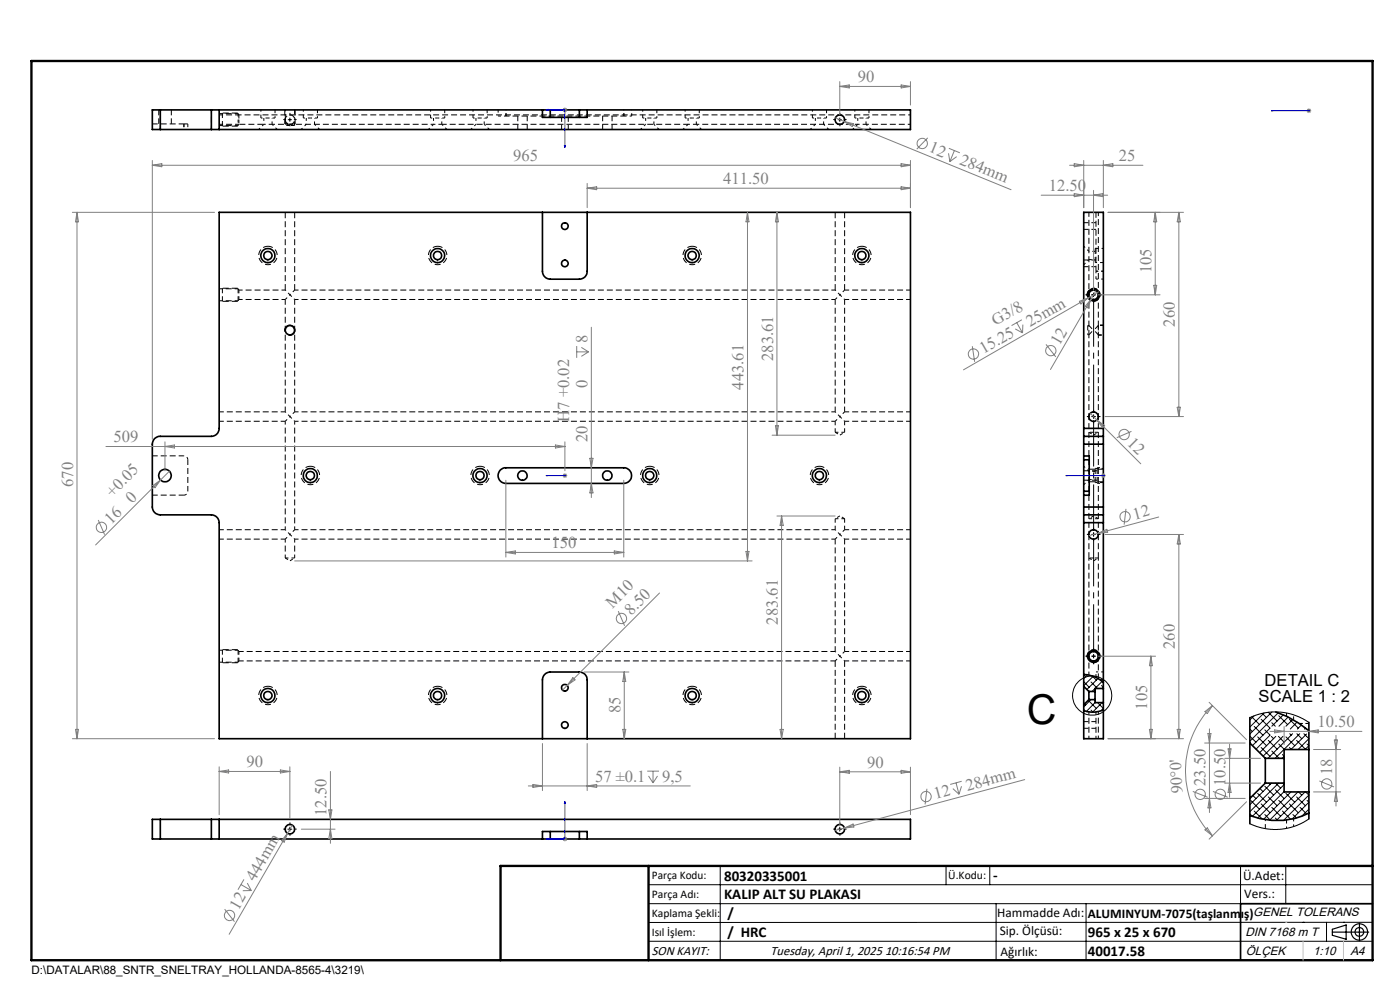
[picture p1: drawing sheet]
<svg xmlns="http://www.w3.org/2000/svg" width="297mm" height="210mm" viewBox="0 0 297 210" stroke-linecap="round" stroke-linejoin="round" font-family="sans-serif">
<g fill="none" stroke="#000" stroke-width=".21" stroke-dasharray="1.3 .6" stroke-dashoffset=".6" stroke-linecap="butt">
<path d="M39 26.3v1.2M39.8 26.3v1.2M50.5 25.4v1.2M50.5 24.1v1.3M147.7 26.4h30.5M178.2 26.4h3.8M50.7 61.5v2M60.5 89.4v23M177.2 91.7l1 .6M178.2 92.3l1-.6M179.2 91.7h-2M231 91.7l1 .6"/>
<path d="M232 92.3l1-.6M60.5 118.4l1 .6M61.5 119l1-.6M62.5 118.4h-2M62.5 112.4v-23M177.2 110h2M178.2 109.4l-1 .6M179.2 110l-1-.6M231 110h2M231 118.4l1 .6M232 119l1-.6M232 109.4l-1 .6"/>
<path d="M233 110l-1-.6M50.7 138.2v2M231 139.2v4M231 151v5.7M232.5 143.7v-1.2M233 156.7v-5.8M275.7 153.5h2"/>
</g>
<g fill="none" stroke="#000" stroke-width=".21" stroke-dasharray="1.3 .6" stroke-dashoffset=".3" stroke-linecap="butt">
<path d="M62.6 26.3h-.7M119.1 24.9v2.6M120.6 27.5v-2.6M229.9 56.6h2.6M229.9 48.7h2.6M231 45v8.3M232.5 55.2h-2.6M232.5 47.2h-2.6M50.5 61.3v2.5M179.2 63.5h14M193.2 61.5h-14M231 69.1l.8 .9-.8 1"/>
<path d="M233 71l-.8-1 .8-.9M46.5 89.4h14M60.5 87.4h-14M179.2 89.4h14M193.2 87.4h-14M46.5 114.4h14M60.5 112.4h-14M179.2 114.4h14M193.2 112.4h-14M50.5 137.9v2.6M193.2 138.2h-14M179.2 140.2h14"/>
<path d="M229.9 154.5h2.6M232.5 153.1h-2.6M233.4 144.2h.7"/>
</g>
<g fill="none" stroke="#000" stroke-width=".21" stroke-dasharray="1.3 .6" stroke-dashoffset=".7" stroke-linecap="butt">
<path d="M56 25v1.4M56.8 25h-1.5M57.7 26.4v-1.4M57.7 26.4h34.3M58.3 25h-1.5M65 25v1.4M65.8 25h-1.5M66.7 26.4v-1.4M92 25v1.4M92.8 25h-1.5M93.7 26.4v-1.4M101 25v1.4"/>
<path d="M102.7 26.4v-1.4M103.3 25h-1.5M105.7 23.3v1.3M107.3 24.6v-1.3M132.3 24.6v-1.3M134 24.6v-1.3M137 25v1.4M137.8 25h-1.5M138.7 26.4v-1.4M146 25v1.4M146.8 25h-1.5M147.7 26.4v-1.4"/>
<path d="M173 25v1.4M174.7 26.4v-1.4M175.3 25h-1.5M178.2 24.4h-127.5M182 25v1.4M182.8 25h-1.5M183.7 26.4v-1.4M183.7 26.4h9.5M231 55.1h1.3M231 55.1v7.4M232.3 53.3h-1.3M60.5 63.5l1-1"/>
<path d="M61.5 62.5l-1-1M61.5 62.5l1 1M62.5 61.5l-1 1M177.2 63.5l1-1M178.2 62.5l-1-1M178.2 62.5l1 1M179.2 61.5l-1 1M39.8 97.5a.83 .83 0 0 0-.8-.8M60.5 89.4l1-1M61.5 88.4l-1-1M61.5 88.4l1 1M62.5 87.4l-1 1"/>
<path d="M177.2 89.4l1-1M178.2 88.4l-1-1M178.2 88.4l1 1M179.2 87.4l-1 1M232.3 100h-1.3M232.8 99.2h1.3M39 105a.83 .83 0 0 0 .8-.8M60.5 114.4l1-1M61.5 113.4l-1-1M61.5 113.4l1 1M62.5 112.4l-1 1M177.2 114.4l1-1"/>
<path d="M178.2 113.4l-1-1M178.2 113.4l1 1M179.2 112.4l-1 1M231 101.7h1.3M231 118.4v20.8M232.8 102.5h1.3M178.2 139.2l-1-1M178.2 139.2l1 1M179.2 138.2l-1 1M233 139.2v-20.8M177.2 140.2l1-1M232.5 156.7v-5.7"/>
</g>
<g fill="none" stroke="#000" stroke-width=".21" stroke-dasharray="1.3 .6" stroke-dashoffset=".2" stroke-linecap="butt">
<path d="M32.3 26.3h6.7M47.2 26.7v-2.7M93.7 26.4h52.3M109.8 24.6v2.9M111.8 27.5v-2.9M127.8 24.6v2.9M129.8 27.5v-2.9M56.8 52.2a1.96 1.96 0 0 1 1.8 2.9 1.96 1.96 0 0 1-3.3 .3 1.96 1.96 0 0 1 1.2-3.1l.3-.1M92.8 52.2a1.96 1.96 0 0 1 1.8 2.9 1.96 1.96 0 0 1-3.3 .3 1.96 1.96 0 0 1 1.2-3.1l.3-.1M146.8 52.2a1.96 1.96 0 0 1 1.8 2.9 1.96 1.96 0 0 1-3.3 .3 1.96 1.96 0 0 1 1.2-3.1l.3-.1M182.8 52.2a1.96 1.96 0 0 1 1.8 2.9 1.96 1.96 0 0 1-3.3 .3 1.96 1.96 0 0 1 1.2-3.1l.3-.1M47.2 63.9v-2.8"/>
<path d="M231 62.5v6.6M233 69.1v-6.6M39 96.7h-6.7M65.8 98.9a1.96 1.96 0 0 1 1.8 2.8 1.96 1.96 0 0 1-3.3 .3 1.96 1.96 0 0 1 1.2-3.1h.3M101.8 98.9a1.96 1.96 0 0 1 1.8 2.8 1.96 1.96 0 0 1-3.3 .3 1.96 1.96 0 0 1 1.2-3.1h.3M137.8 98.9a1.96 1.96 0 0 1 1.8 2.8 1.96 1.96 0 0 1-3.3 .3 1.96 1.96 0 0 1 1.2-3.1h.3M173.8 98.9a1.96 1.96 0 0 1 1.8 2.8 1.96 1.96 0 0 1-3.3 .3 1.96 1.96 0 0 1 1.2-3.1h.3M232.8 99.9h-2.9M32.3 105h6.7M39.8 104.2v-6.7M229.9 101.9h2.9M177.2 138.2h-126.5"/>
<path d="M47.2 140.6v-2.8M50.7 140.2h126.5M56.8 145.6a1.96 1.96 0 0 1 1.8 2.8 1.96 1.96 0 0 1-3.3 .3 1.96 1.96 0 0 1 1.2-3.1h.3M92.8 145.6a1.96 1.96 0 0 1 1.8 2.8 1.96 1.96 0 0 1-3.3 .3 1.96 1.96 0 0 1 1.2-3.1h.3M146.8 145.6a1.96 1.96 0 0 1 1.8 2.8 1.96 1.96 0 0 1-3.3 .3 1.96 1.96 0 0 1 1.2-3.1h.3M182.8 145.6a1.96 1.96 0 0 1 1.8 2.8 1.96 1.96 0 0 1-3.3 .3 1.96 1.96 0 0 1 1.2-3.1h.3M233 143.9v-4.7"/>
</g>
<g fill="none" stroke="#000" stroke-width=".21" stroke-dasharray="1.3 .6" stroke-linecap="butt">
<path d="M47.2 26.8v-.1M50.5 26.6l.2-.2M50.7 24.4l-.2-.3M60.8 26.1l.3 .2M60.9 26.3h-.5M61.1 26.3h-.2M60.5 45v16.5M177.2 45v16.5M50.5 63.8l.2-.3M50.7 61.5l-.2-.2M62.5 61.5v-16.5M179.2 61.5v-16.5"/>
<path d="M230.8 71h.2M231 69h-.2M231 113.4v5M233 118.4v-5M50.7 138.2l-.2-.3M50.5 140.5l.2-.3M177.2 140.2v16.5M179.2 156.7v-16.5"/>
</g>
<g fill="none" stroke="#000" stroke-width=".21" stroke-dasharray="1.3 .6" stroke-dashoffset=".5" stroke-linecap="butt">
<path d="M34 23.3v4.2M44.8 27.5v-4.2M46.5 26.6h4M46.5 26.4h4.2M50.5 24.1h-4M50.7 25.4v1M50.7 24.4v1M50.7 24.4h-4.2M60.5 25.6v1M61.5 26.6h-1M62.5 26.6h-1M62.5 26.6v-1"/>
<path d="M132.3 24.6h-25M46.5 63.8h4M50.5 61.3h-4M50.7 63.5h9.8M60.5 61.5h-9.8M62.5 63.5h114.7M177.2 61.5h-114.7M231 71v17.4M233 71.1v-2.2M233 62.5v-17.5M233 71h1.1M233 71.1h1.1"/>
<path d="M234.1 69h-1.1M234.1 68.9h-1.1M62.5 89.4h114.7M177.2 87.4h-114.7M231 88.4v25M232 91.7h-1M233 91.7h-1M233 88.4v-17.4M60.5 114.4v4M62.5 114.4h114.7M62.5 118.4v-4M177.2 112.4h-114.7"/>
<path d="M232 118.4h-1M233 118.4h-1M233 113.4v-25M50.5 137.9h-4M46.5 140.5h4M274.4 152.7v-1.1"/>
</g>
<g fill="none" stroke="#000" stroke-width=".21" stroke-dasharray="1.3 .6" stroke-dashoffset=".1" stroke-linecap="butt">
<path d="M33.7 23.3v3M36.3 26.3v-3M60.4 23.3v3M62.6 26.3v-3M232.3 55.7v-3M232.5 45v12.5M60.5 63.5v23.9M177.2 63.5v23.9M62.5 87.4v-23.9M179.2 87.4v-23.9M234.1 99.5h-3M177.2 114.4v23.8"/>
<path d="M231.1 102.2h3M232.3 102.4v-3M179.2 138.2v-23.8"/>
</g>
<path d="M39 26.3h.8M60.5 25.4a1 1 0 0 0 1.4 .9 1 1 0 0 0 .3-1.7 1 1 0 0 0-1.7 .5v.3M177.2 89.4v2.3M179.2 91.7v-2.3M177.2 110v2.4M179.2 112.4v-2.4M272.9 151.9v-.7" fill="none" stroke="#000" stroke-width=".21" stroke-dasharray="1.3 .6" stroke-dashoffset=".4" stroke-linecap="butt"/>
<g fill="none" stroke="#000" stroke-width=".35">
<path d="M34 23.3h-1.7v4.2h1.7M34 23.3v4.2M34 23.3h10.8M34 27.5h10.8M44.8 23.3h1.7M44.8 27.5h1.7M44.8 23.3v4.2M46.5 23.3v4.2M46.5 23.3h68.6M115.1 23.3h1.6M115.1 23.3v1.6h9.5v-1.6M116.7 23.3v1.6"/>
<path d="M116.7 23.3h6.2M122.9 23.3h1.7M122.9 23.3v1.6M124.6 23.3h68.5v4.2h-146.6M46.5 45h146.6v111.7h-146.6v-45.8a1.69 1.69 0 0 0-1.7-1.7h-10.8a1.69 1.69 0 0 1-1.7-1.6v-13.4a1.63 1.63 0 0 1 1.7-1.6h10.8a1.69 1.69 0 0 0 1.7-1.7zM115.1 45v12.5a1.69 1.69 0 0 0 1.6 1.7h6.2a1.63 1.63 0 0 0 1.7-1.7v-12.5M106.2 99.7l.8-.5h25.3a1.66 1.66 0 0 1 1.7 1.7 1.66 1.66 0 0 1-1.7 1.6h-25a1.68 1.68 0 0 1-1.5-1 1.68 1.68 0 0 1 .4-1.8zM229.9 92.6v1.6M229.9 96.7v.8M229.9 90.9v1.7M229.9 90.9v-45.9h4.2v45.9M229.9 92.6h4.2"/>
<path d="M229.9 94.2h4.2M229.9 96.7h1.2v8.3h-1.2M229.9 94.2v2.5M229.9 97.5v6.7M229.9 97.5h1.2M229.9 90.9h4.2M234.1 92.6v1.6M234.1 90.9v1.7M234.1 94.2v13.4M229.9 107.6v1.6M229.9 104.2v.8M229.9 109.2v1.7"/>
<path d="M229.9 109.2h4.2M229.9 107.6h4.2M229.9 105v2.6M229.9 110.9v34.7M229.9 104.2h1.2M229.9 110.9h4.2M234.1 107.6v1.6M234.1 109.2v1.7M234.1 110.9v35.1M115.1 156.7v-12.5a1.69 1.69 0 0 1 1.6-1.7h6.2a1.63 1.63 0 0 1 1.7 1.7v12.5M229.9 143.1a6.7 6.7 0 0 1 4.2 1.6M229.9 145.6v3.9"/>
<path d="M229.9 145.6l1.1 1.1M231 146.7v1.7M231 146.7h1.3M231 148.4l-1.1 1.1M231 148.4h1.3M232.3 146.7v1.7M232.3 148.4v.6h1.8M234.1 150.5a5 5 0 0 1-4.2 .2M234.1 146v3M234.1 149v7.7h-4.2v-7.2M234.1 146h-1.8v.7M265.1 157.6v11.8"/>
<path d="M265.1 152.2v5.4M265.1 157.6l3.3 3.3M270.6 151l2.5 1 2.4 1.4 2.2 1.6M277.7 159v9M277.7 153.2v5.8M277.7 159h-5.3v1.9M34 173.8h-1.7v4.2h1.7M34 173.8h10.8M34 178h10.8M34 173.8v4.2M44.8 173.8h1.7M44.8 178h1.7"/>
<path d="M44.8 173.8v4.2M46.5 173.8v4.2M46.5 173.8h146.6v4.2h-68.5M46.5 178h68.6M115.1 178h1.6M115.1 178v-1.6h9.5v1.6M116.7 178h6.2M116.7 176.4v1.6M122.9 178h1.7M122.9 176.4v1.6M265.1 169.4v5.3M268.4 160.9v5.2"/>
<path d="M268.4 160.9h4M268.4 166.1l-3.3 3.3M268.4 166.1h4M272.4 160.9v5.2M272.4 166.1v1.9h5.3M277.7 172.5a15.2 15.2 0 0 1-12.6 .5M277.7 168v5.7M291.2 191.7h-28v12"/>
<circle cx="178.2" cy="25.4" r="1"/>
<circle cx="56.8" cy="54.2" r=".87"/>
<circle cx="56.8" cy="54.2" r="1.5"/>
<circle cx="92.8" cy="54.2" r="1.5"/>
<circle cx="92.8" cy="54.2" r=".87"/>
<circle cx="119.8" cy="55.9" r=".71"/>
<circle cx="119.8" cy="48" r=".71"/>
<circle cx="146.8" cy="54.2" r="1.5"/>
<circle cx="146.8" cy="54.2" r=".87"/>
<circle cx="182.8" cy="54.2" r="1.5"/>
<circle cx="182.8" cy="54.2" r=".87"/>
<circle cx="61.5" cy="70.1" r=".99"/>
<circle cx="232" cy="62.5" r="1.01"/>
<circle cx="232" cy="62.5" r="1.26"/>
<circle cx="232" cy="88.4" r="1.01"/>
<circle cx="35" cy="100.9" r="1.33"/>
<circle cx="65.8" cy="100.9" r="1.5"/>
<circle cx="65.8" cy="100.9" r=".88"/>
<circle cx="101.8" cy="100.9" r="1.5"/>
<circle cx="101.8" cy="100.9" r=".88"/>
<circle cx="110.8" cy="100.9" r=".99"/>
<circle cx="128.8" cy="100.9" r="1"/>
<circle cx="137.8" cy="100.9" r=".88"/>
<circle cx="137.8" cy="100.9" r="1.5"/>
<circle cx="173.8" cy="100.9" r="1.5"/>
<circle cx="173.8" cy="100.9" r=".88"/>
<circle cx="232" cy="113.4" r="1"/>
<circle cx="232" cy="139.2" r="1.01"/>
<circle cx="232" cy="139.2" r="1.26"/>
<circle cx="56.8" cy="147.5" r=".87"/>
<circle cx="56.8" cy="147.5" r="1.5"/>
<circle cx="92.8" cy="147.5" r="1.5"/>
<circle cx="92.8" cy="147.5" r=".87"/>
<circle cx="119.8" cy="153.8" r=".71"/>
<circle cx="119.8" cy="145.9" r=".71"/>
<circle cx="146.8" cy="147.5" r="1.5"/>
<circle cx="146.8" cy="147.5" r=".87"/>
<circle cx="182.8" cy="147.5" r="1.5"/>
<circle cx="182.8" cy="147.5" r=".87"/>
<circle cx="61.5" cy="175.9" r="1"/>
<circle cx="178.2" cy="175.9" r="1"/>
</g>
<g fill="none" stroke="#000" stroke-width=".21" stroke-dasharray="1.3 .6" stroke-dashoffset=".9" stroke-linecap="butt">
<path d="M55.3 23.3v1.7M56 26.4h1.7M58.3 25v-1.7M64.3 23.3v1.7M67.3 25v-1.7M91.3 23.3v1.7M92 26.4h1.7M94.3 25v-1.7M100.3 23.3v1.7M103.3 25v-1.7M136.3 23.3v1.7M139.3 25v-1.7"/>
<path d="M145.3 23.3v1.7M146 26.4h1.7M148.3 25v-1.7M172.3 23.3v1.7M175.3 25v-1.7M181.3 23.3v1.7M182 26.4h1.7M184.3 25v-1.7M231 53.3v1.8M232.3 55.7h1.8M234.1 52.7h-1.8M234.1 99.4h-1.8"/>
<path d="M232.3 102.4h1.8M268.4 173.9v1.8M272.9 175.7v-1.8"/>
</g>
<path d="M60.5 23.3v1.9M62.5 25.2v-1.9M230.8 71v-2M231 69.1v1.9M233 71v-1.9" fill="none" stroke="#000" stroke-width=".21" stroke-dasharray="1.3 .6" stroke-dashoffset="1" stroke-linecap="butt"/>
<path d="M47.2 26.8h3.3M50.5 24h-3.3M50.7 26.4h5.3M47.2 63.9h3.3M50.5 61.1h-3.3M231.6 63.9a1.39 1.39 0 0 0 1.8-1.3 1.39 1.39 0 0 0-1.5-1.5 1.39 1.39 0 0 0-1.2 1.8M232.8 102.5v-3.3M50.5 137.8h-3.3M47.2 140.6h3.3M231.6 140.5a1.39 1.39 0 0 0 1.8-1.2 1.39 1.39 0 0 0-1.5-1.5 1.39 1.39 0 0 0-1.2 1.8" fill="none" stroke="#000" stroke-width=".21" stroke-dasharray="1.3 .6" stroke-dashoffset="-.1" stroke-linecap="butt"/>
<g fill="none" stroke="#000" stroke-width=".21" stroke-dasharray="1.3 .6" stroke-dashoffset=".8" stroke-linecap="butt">
<path d="M56 26.4l-1.1 1.1M58.8 27.5l-1.1-1.1M65 26.4l-1.1 1.1M67.3 25h-1.5M67.8 27.5l-1.1-1.1M92 26.4l-1.1 1.1M94.3 25h-1.5M94.8 27.5l-1.1-1.1M101 26.4l-1.1 1.1M101.8 25h-1.5M103.8 27.5l-1.1-1.1M107.3 24.6h-1.6"/>
<path d="M116.8 24.9v-1.6M122.9 24.9v-1.6M134 24.6h-1.7M137 26.4l-1.1 1.1M139.3 25h-1.5M139.8 27.5l-1.1-1.1M146 26.4l-1.1 1.1M148.3 25h-1.5M148.8 27.5l-1.1-1.1M173 26.4l-1.1 1.1M173.8 25h-1.5M175.8 27.5l-1.1-1.1"/>
<path d="M182 26.4l-1.1 1.1M184.3 25h-1.5M184.8 27.5l-1.1-1.1M193.2 24.4h-15M229.9 56.2l1.1-1.1M231 53.3l-1.1-1.1M232.5 57.5h1.6M232.5 59.2h1.6M232.5 57.5v1.7M231 100l-1.1-1.1M229.9 102.8l1.1-1.1M232.5 142.5h1.6"/>
<path d="M274.4 175.3v-1.6"/>
</g>
<g fill="none" stroke="#000" stroke-width=".21">
<path d="M61.1 25.4h.8M61.5 25v.8M177.7 25.4h.9M178.2 25v.8M60.4 70.3a1.1 1.1 0 0 1 1-1.3 1.1 1.1 0 0 1 1.2 1.1 1.1 1.1 0 0 1-1.4 1M231.6 62.5h.8M232 62.1v.9M231.6 88.4h.8M232 88v.8M231.6 113.4h.8M232 113v.8M231.6 139.2h.8"/>
<path d="M232 138.8v.8M229.9 150.6l.2 .2M229.9 144.6l1.2 1.2M229.9 143.1l.4 .4M230.1 149.3l.2 .2M230.7 143.1l-.8 .9M230.9 148.5l1.7 1.8M231.4 148.4l-1.5 1.6M231.5 150.6l.4 .5M231.5 144.7l1.3 1.3M231.7 143.4l.9 .9M231.9 143.5l-2 1.9"/>
<path d="M232.3 149l-1.8 1.9M232.9 149.1l1.2 1.2-.5 .5M232.9 143.9l-2.3 2.4M233.7 145.4l.4 .4-.3 .2M233.8 149l-2 2.1M233.8 144.5l-2.1 2.2M265.1 152.2l1.8-.7 1.4-.3 1.5-.2 1.9 .1 2.7 .5 2.1 .9 1.2 .7M265.1 156.2l1.4 1.2M265.1 154.6l.6 .6M265.5 152l1.7 1.7M266 151.9l-.9 .8M266.1 154.1l1.8 1.9"/>
<path d="M266.8 156.3l1.9 1.9M267.5 158.6l1.9 1.8M267.5 152.6l1.9 1.8M267.8 151.3l.9 .9M268.1 151.3l-3 2.9M268.3 154.8l1.1 1.1M269.1 157l1.8 1.9M269.1 151.1l1.8 1.9M269.4 154.5l-3.7 3.6M269.4 156l-2.9 2.9M269.7 156.2l.5 .5M269.8 159.3l1.6 1.6"/>
<path d="M269.8 153.3l.7 .7M269.8 151l-4.7 4.7M270.7 156.2l-3.5 3.5M271.2 151.2l-6.1 6M271.2 156.2l1.2 1.2M271.3 157.8l1.2 1.2M271.3 151.8l1.9 1.9M272.2 156.2l-4.2 4.2M272.2 151.7l-2.4 2.3M272.8 156.3l1.9 1.9M273.3 152.1l-2 1.9M273.5 158.6l.5 .4"/>
<path d="M273.5 152.6l1.9 1.8M273.6 155.6l.3 .4M274.2 155.6l-5.2 5.3M274.2 152.6l-1.4 1.4M275.1 157l1.8 1.9M275.1 155.6l1.1 1.1M275.2 153.2l-1.5 1.4M275.7 155.6l-5.2 5.3M276.1 153.8l-.9 .8M276.6 155.6l1.1 1.1-2.3 2.3M276.8 154.3l.3 .3M276.9 154.4l-.2 .2"/>
<path d="M277.2 155.7l-3.3 3.3M277.3 157.8l.4 .4-.8 .8M61.1 175.9h.8M61.5 175.5v.8M177.7 175.9h.9M178.2 175.5v.8M265.1 172.6l.6 .5M265.3 169.8l1.9 1.9M265.8 168.8l.7 .6M266.1 172l1.7 1.7M266.8 168.3l1.9 1.9M267.3 167.2l.6 .7"/>
<path d="M267.5 170.5l1.9 1.9M268.3 172.8l1.2 1.2M268.3 166.8l1.9 1.9M269.1 169l1.8 1.9M269.1 166.1l.3 .3M269.7 166.1l-4.6 4.6M269.8 171.3l1.9 1.8M270.5 173.5l.6 .6M270.5 167.5l1.9 1.9M270.6 166.1l1.1 1.1M271.3 166.1l-6.2 6.1M271.3 169.8l1.9 1.9"/>
<path d="M272.1 172l1.7 1.8M272.1 160l.3 .4-.4 .5M272.1 166.1l.3 .3M272.4 166.4l-6.7 6.8M272.4 167.9l-5.6 5.6M272.8 168.3l1.9 1.9M273.5 170.5l1.9 1.9M273.9 168l-5.9 5.8M274.3 172.8l.7 .7M275.1 169l1.8 1.9M275.3 168l-6 6M275.5 168l.7 .7"/>
<path d="M275.8 171.3l1.4 1.4M276.9 168l-6.1 6.1M277 168l.7 .7-5.4 5.3M277.3 169.8l.4 .4-3.6 3.6M277.7 173.7l-1.3 .8-1.7 .8-3.1 .6-3-.1-1.9-.4-1.6-.7M277.7 171.7l-1.5 1.4M137.6 187.7h153.6M137.6 191.7h153.6M137.6 199.7h153.6M152.8 183.7v20M200.7 183.7v4M210 183.7v4"/>
<path d="M211.3 191.7v12M230.4 191.7v12M263.2 183.7v20M272.8 183.7v8M276.4 195.6h.1M281.4 195.6v4.1M285 195.6h.1M291.2 195.6l-153.6 .1"/>
<circle cx="231.7" cy="147.6" r="4.2"/>
</g>
<g fill="none" stroke="#808080" stroke-width=".21">
<path d="M178.2 17.3v7.1M178.2 18.3h14.9M178.2 18.3l2-.3v.7zM191.2 18l1.9 .3-1.9 .4zM193.1 17.3v5M32.3 35.1h160.8M32.3 34v59.2M32.3 35.1l2-.4v.7zM119.3 23.3h1M119.5 23l.7 .7M119.8 22.8v1M120.2 23l-.7 .7"/>
<path d="M124.6 38.9v5.2M124.6 39.9l2-.3v.6zM124.6 39.9h68.5M177.2 25l1.9 .8M179.1 25.8l35.4 14.4M179.1 25.8l1.9 .4-.2 .6zM191.2 39.6l1.9 .3-1.9 .3zM191.2 34.7l1.9 .4-1.9 .3zM193.1 34v10.1M196.8 29.2l-2.3 2.4M201.2 32.5l.3 1.8M201.3 31.5l2.3 .9"/>
<path d="M202.5 32l-1 2.3M203 33.2l-1.5 1.1M226.9 35.1h15.6M227.9 34.7l2 .4-2 .3zM229.9 34v10.1M234.1 34v10.1M234.1 35.1l2-.4v.7zM277.2 23.5h1M277.3 23.1l.7 .7M277.7 23v1M278 23.1l-.7 .7M15.3 45h30.2"/>
<path d="M16.3 45v111.7M16.3 45l.4 2.1h-.7zM158.6 45l.3 2.1h-.6zM158.6 45v74M164.8 45l.3 2.1h-.6zM164.8 45v47.3M220.9 41.4h14.1M227.9 41.1l2 .3-2 .3zM232 40.4v21.2M232 41.4l2-.3v.6zM235.1 45h16M245.1 45l.3 2.1h-.6z"/>
<path d="M245.1 45v17.5M250.1 45l.3 2.1h-.7zM250.1 45v43.4M122.3 73.4v2.5M122.3 74.6h2.5M123.3 73.7l1.5 .9M124.8 74.6l-1.5 1M125.4 69.4v36.1M206.3 73.4l.5 3.4M215.4 69.8l1.5 .8M215.7 68.4l1.2 2.2M216.8 67.8l-2.2 1.3"/>
<path d="M217 68.9l-.1 1.7M221.9 73.1l2.1 2.6M229 63.9l1.9-.7-1.6 1.3zM230.9 63.2l-26.5 15.2M231.5 63.4l-8.7 15M231.5 63.4l-.7 1.9-.6-.3zM232.5 61.7l-1 1.7M233 62.5h13.1M233.1 61.9l-2.2 1.3M244.8 60.5h.6l-.3 2zM22.5 94.7h97.3M35 93.7v6.2"/>
<path d="M35 94.7l2-.3v.6zM35.9 99.9l-15.6 15.7M117.8 94.4l2 .3-2 .3zM119.8 93.7v6.2M125.1 97.2h.7l-.4 2zM163.8 92.3h13.4M164.5 90.3h.6l-.3 2zM231.3 87.7l1.4 1.4M232.7 89.1l9.3 9.3M232.7 89.1l1.7 1.2-.5 .4zM234.4 88.4h16.7M240 91.5l-3.1 1.3"/>
<path d="M249.7 86.4h.7l-.3 2zM20.8 110.3l1.4 3.1M32.4 103l1.6-1.2-1.1 1.7zM62.5 119h97.1M107.3 101.9v16.3M107.3 117.2h25M107.3 117.2l2-.3v.6zM119.3 100.9h1M119.5 100.5l.7 .7M119.8 100.4v1M120.2 100.5l-.7 .7M125.4 102.5l.4 2.1h-.7z"/>
<path d="M130.3 116.9l2 .3-2 .3zM132.3 101.9v16.3M158.3 117h.6l-.3 2zM164.8 109.5h12.4M165.8 109.5v47.2M165.8 109.5l.4 1.9h-.7zM232.9 113.1l-1.9 .5M232.9 113.1l1.9-.8 .2 .6zM233.6 100.9h1M233.7 100.5l.7 .7M234.1 100.4v1M234.4 100.5l-.7 .7"/>
<path d="M234.4 113.4h16.7M238.9 107.9l-.4 3.4M245.8 109.7l-12.9 3.4M250.1 113.4v43.3M250.1 113.4l.3 2h-.7zM131.2 129.6l1.3 3.1M139.9 125.8l-19.6 19.6M233 139.2h12.1M244.2 139.2v17.5M244.2 139.2l.3 2h-.7zM15.3 156.7h30.2M16 154.7h.7l-.4 2z"/>
<path d="M115.1 157.7v10M120.3 145.4l-1 1M121.5 143.7l.5 .5-1.7 1.2zM123.9 142.5h9.5M124.6 157.7v10M132.1 154.7h.7l-.4 2zM132.4 142.5v14.2M132.4 142.5l.4 2.1h-.7zM165.5 154.7h.7l-.4 2zM235.1 156.7h16M243.8 154.7h.7l-.3 2zM249.7 154.7h.7l-.3 2z"/>
<path d="M255.6 157.6h8.6M255.6 150.9l1.6-1.2-1.1 1.7zM256.3 155.6h.6l-.3 2zM256.5 149l7.9 7.9M256.6 154.6v17.8M257.2 149.7a19.5 19.5 0 0 0 0 27.6M260.5 158.8h.7l-.4 2.1zM260.8 157.9v11.2M269.4 155.1h19.5M270.4 154.8l2 .3-2 .4zM272.4 154.1v3.9M277.7 155.1l1.9-.3v.7z"/>
<path d="M278.7 159h5.7M283.1 157h.6l-.3 2zM283.4 156v15M46.5 162.7v10.1M46.5 163.6h15M46.5 163.6l2-.3v.7zM59.5 163.3l2 .3-2 .4zM61 176.8l-12.4 21.4M61 176.8l-.7 1.8-.6-.3zM61.5 162.7v10.8M62 175l-1 1.8M63.9 175.9h7.2"/>
<path d="M69.7 171.8h.7l-.3 2zM70.1 163.6v15.3M70.1 175.9l.3 2h-.7zM112.1 166.7h34.3M113.1 166.4l2 .3-2 .3zM119.3 178h1M119.5 177.6l.7 .7M119.8 177.5v1M120.2 177.6l-.7 .7M124.6 166.7l2-.3v.6zM137.3 163.6h2.5M137.6 164.6l.9 1.5"/>
<path d="M138.5 163.6v2.5M139.5 164.6l-1 1.5M178.2 162.7v12.2M178.2 163.7l2-.3v.6zM178.2 163.7h14.9M179.1 175.6l-1.9 .5M179.1 175.6l1.9-.8 .2 .6zM191.2 163.4l1.9 .3-1.9 .3zM193.1 162.7v10.1M196.6 167.3l-.3 3.3M202.1 167.3l1.3 1.2M202.8 166l.6 2.5"/>
<path d="M204 166.8l-.6 1.7M204 165.7l-2.4 .7M217.4 165.4l-38.3 10.2M253 167.9l3.2 1.2M255.6 169.4h8.6M255.6 176l.5-.4 1.1 1.7zM256.6 169.4l.3 2h-.6zM257.3 167.9l3.2 1.2M259.8 166.1h7.6M259.8 160.9h7.6M260.8 166.1l.4 2h-.7zM264.4 170.1l-7.9 7.9"/>
<path d="M278.7 168h5.7M279.9 165.7l3.1 1.2M283.4 168l.3 2h-.6zM47.7 192.9l2 2.6M51.1 187.6l2.2 1.3M51.8 186.5l-1.3 2.2M52.5 187.3l.8 1.6M53.3 188.9h-1.8"/>
<circle cx="195.7" cy="30.4" r="1.1"/>
<circle cx="206.5" cy="75.1" r="1.1"/>
<circle cx="222.9" cy="74.4" r="1.1"/>
<circle cx="238.5" cy="92.2" r="1.09"/>
<circle cx="21.5" cy="111.9" r="1.1"/>
<circle cx="238.7" cy="109.6" r="1.1"/>
<circle cx="131.9" cy="131.2" r="1.09"/>
<circle cx="196.5" cy="169" r="1.1"/>
<circle cx="254.6" cy="168.5" r="1.1"/>
<circle cx="258.9" cy="168.5" r="1.1"/>
<circle cx="281.5" cy="166.3" r="1.1"/>
<circle cx="48.7" cy="194.2" r="1.1"/>
</g>
<path d="M60.5 26.3h.6" fill="none" stroke="#000" stroke-width=".25" stroke-dasharray="1.3 .6" stroke-linecap="butt"/>
<g fill="none" stroke="#000" stroke-width=".25">
<path d="M282.6 197.7h7.8M282.6 197.1l3-.9v3l-3-.8zM288.4 195.8v3.8M106.2 203.7h185"/>
<circle cx="288.4" cy="197.7" r="1.74"/>
<circle cx="288.4" cy="197.7" r=".93"/>
</g>
<g fill="none" stroke="#00f" stroke-width=".21">
<path d="M115.8 23.3l.4-.1v.2zM115.8 23.3h4v8M119.7 30.9h.2l-.1 .4zM269.7 23.5h.4h-.4M269.7 23.5h8M277.6 23.5h.2zM277.7 23.5h.1M115.8 100.9h.4h-.4M115.8 100.9h4M119.7 100.9h.2zM119.8 100.9h.1M226.1 100.9h.4h-.4"/>
<path d="M226.1 100.9h8M234 100.9h.2zM234.1 100.9h.1M115.8 178l.4-.1v.2zM119.8 170l.1 .4h-.2zM119.8 170v8h-4"/>
</g>
<g fill="none" stroke="#000" stroke-width=".21" stroke-dasharray="15.2 1.3 1.3 1.3" stroke-linecap="butt">
<path d="M60.7 25.4h-.6M61.5 24.5v-.5M61.5 26.2v.6M62.3 25.4h.6M177.3 25.4h-.5M178.2 24.5v-.5M178.2 26.2v.6M179 25.4h.6M231.2 62.5h-.9M232 61.7v-.9M232 63.4v.8M232.8 62.5h.9"/>
<path d="M231.2 88.4h-.6M232 87.5v-.6M232 89.2v.6M232 88.4h.4M232 88.4v-.5M232 88.4h-.4M232 88.4v.4M232.8 88.4h.6M231.2 113.4h-.6M232 112.5v-.6M232 114.2v.6M232 113.4h.4"/>
<path d="M232 113.4v-.5M232 113.4h-.4M232 113.4v.4M232.8 113.4h.6M231.2 139.2h-.9M232 138.4v-.9M232 139.2h.4M232 139.2v-.4M232 139.2h-.4M232 139.2v.4M232.8 139.2h.9M232 140v.9"/>
<path d="M60.7 175.9h-.6M61.5 175v-.5M61.5 176.7v.6M62.3 175.9h.6M177.3 175.9h-.5M178.2 175v-.5M178.2 176.7v.6M179 175.9h.6"/>
</g>
<path d="M232 63.4v24.1M232 114.2v24.2" fill="none" stroke="#000" stroke-width=".21" stroke-dasharray="15.2 1.3 1.3 1.3" stroke-dashoffset="5.1" stroke-linecap="butt"/>
<path d="M232 89.2v23.3" fill="none" stroke="#000" stroke-width=".21" stroke-dasharray="15.2 1.3 1.3 1.3" stroke-dashoffset="5.5" stroke-linecap="butt"/>
<path d="M6.7 12.9h284.5v190.8h-284.5zM137.6 183.7v20M291.2 183.7h-185v20" fill="none" stroke="#000" stroke-width=".5"/>
<path d="M276.4 199.7v4M285 199.7v4" fill="none" stroke="#c0c0c0" stroke-width=".21"/>
<path d="M272.8 195.6h.1" fill="none" stroke="#c0c0c0" stroke-width=".25"/>
<g fill="#00f">
<path d="M115.8 100.9h.4zM119.7 100.9h.2z"/>
<path d="M115.8 23.3l.4-.1v.2zM119.7 30.9h.2l-.1 .4z"/>
<path d="M277.6 23.5h.2zM269.7 23.5h.4z"/>
<path d="M234 100.9h.2zM226.1 100.9h.4z"/>
<path d="M115.8 178l.4 .1v-.2zM119.8 170l-.1 .4h.2z"/>
</g>
<text font-size="8.7" x="217.9" y="153.6">C</text>
<g font-size="3.5" fill="#808080">
<text x="182" y="17.5">90</text>
<text x="108.9" y="34.2">965</text>
<text x="196.9" y="32.1" transform="rotate(22 196.9 32.1)">12</text>
<text x="203.4" y="34.8" transform="rotate(22 203.4 34.8)">284mm</text>
<text x="237.4" y="34.2">25</text>
<text x="153.4" y="39.1">411.50</text>
<text x="222.5" y="40.5">12.50</text>
<text x="244.3" y="57.9" transform="rotate(-90 244.3 57.9)">105</text>
<text x="211.2" y="69.2" transform="rotate(-30 211.2 69.2)">G3/8</text>
<text x="218.5" y="69.4" transform="rotate(-30 218.5 69.4)">25mm</text>
<text x="249.3" y="69.3" transform="rotate(-90 249.3 69.3)">260</text>
<text x="124.6" y="72.7" transform="rotate(-90 124.6 72.7)">8</text>
<text x="164" y="76.6" transform="rotate(-90 164 76.6)">283.61</text>
<text x="208.6" y="75.2" transform="rotate(-30 208.6 75.2)">15.25</text>
<text x="224.8" y="73.4" transform="rotate(-60 224.8 73.4)">12</text>
<text x="124.6" y="82.4" transform="rotate(-90 124.6 82.4)">0</text>
<text x="157.8" y="82.7" transform="rotate(-90 157.8 82.7)">443.61</text>
<text x="120.7" y="89.5" transform="rotate(-90 120.7 89.5)">H7 +0.02</text>
<text x="24.1" y="93.9">509</text>
<text x="124.6" y="93.8" transform="rotate(-90 124.6 93.8)">20</text>
<text x="239" y="94.2" transform="rotate(45 239 94.2)">12</text>
<text x="15.5" y="103.3" transform="rotate(-90 15.5 103.3)">670</text>
<text x="23.9" y="105.6" transform="rotate(-45 23.9 105.6)">+0.05</text>
<text x="28" y="106.9" transform="rotate(-45 28 106.9)">0</text>
<text x="23.6" y="111.4" transform="rotate(-45 23.6 111.4)">16</text>
<text x="240.7" y="110.2" transform="rotate(-15 240.7 110.2)">12</text>
<text x="117" y="116.3">150</text>
<text x="130" y="129.1" transform="rotate(-45 130 129.1)">M10</text>
<text x="133.9" y="130.7" transform="rotate(-45 133.9 130.7)">8.50</text>
<text x="165" y="132.5" transform="rotate(-90 165 132.5)">283.61</text>
<text x="249.3" y="137.7" transform="rotate(-90 249.3 137.7)">260</text>
<text x="131.6" y="151.3" transform="rotate(-90 131.6 151.3)">85</text>
<text x="243.3" y="150.6" transform="rotate(-90 243.3 150.6)">105</text>
<text x="279.5" y="154.3">10.50</text>
<text x="52.3" y="162.8">90</text>
<text x="126.3" y="165.9">57 ±0.1</text>
<text x="140.5" y="165.9">9,5</text>
<text x="183.9" y="162.9">90</text>
<text x="205.3" y="167.8" transform="rotate(-15 205.3 167.8)">284mm</text>
<text x="255.7" y="166.7" transform="rotate(-90 255.7 166.7)">23.50</text>
<text x="260" y="166.7" transform="rotate(-90 260 166.7)">10.50</text>
<text x="282.6" y="164.5" transform="rotate(-90 282.6 164.5)">18</text>
<text x="69.3" y="173.1" transform="rotate(-90 69.3 173.1)">12.50</text>
<text x="198.5" y="169.6" transform="rotate(-15 198.5 169.6)">12</text>
<text x="250.9" y="168.3" transform="rotate(-93 250.9 168.3)">90°0'</text>
<text x="54.1" y="187.1" transform="rotate(-60 54.1 187.1)">444mm</text>
<text x="50.6" y="193.2" transform="rotate(-60 50.6 193.2)">12</text>
</g>
<g font-size="3.5">
<text x="267" y="149">SCALE 1 : 2</text>
<text x="268.3" y="145.5">DETAIL C</text>
</g>
<g font-size="3.2">
<text x="153.6" y="190.8">KALIP ALT SU PLAKASI</text>
<text x="153.6" y="186.8">80320335001</text>
<text x="210.7" y="186.6">-</text>
<text x="154.3" y="194.8">/</text>
<text x="154.3" y="198.8">/ HRC</text>
<text x="230.8" y="198.7">965 x 25 x 670</text>
<text x="230.8" y="202.8">40017.58</text>
</g>
<g font-size="2.8">
<text x="263.7" y="186.7">Ü.Adet:</text>
<text x="263.9" y="190.5">Vers.:</text>
<text x="211.5" y="194.5">Hammadde Adı:</text>
<text x="230.8" y="194.7">ALUMINYUM-7075(taşlanmış)GENEL TOLERANS</text>
<text x="138.3" y="202.6">SON KAYIT:</text>
<text x="163.5" y="202.6">Tuesday, April 1, 2025 10:16:54 PM</text>
<text x="212.1" y="198.4">Sip. Ölçüsü:</text>
<text x="212.2" y="202.7">Ağırlık:</text>
</g>
<g font-size="2.6">
<text x="264.2" y="198.5">DIN 7168 m T</text>
<text x="264.3" y="202.6">ÖLÇEK</text>
<text x="278.5" y="202.6">1:10</text>
<text x="286.5" y="202.6">A4</text>
</g>
<g font-size="2.5">
<text x="138.3" y="186.4">Parça Kodu:</text>
<text x="138.3" y="190.5">Parça Adı:</text>
<text x="201.2" y="186.5">Ü.Kodu:</text>
<text x="138.3" y="194.5">Kaplama Şekli:</text>
<text x="138.3" y="198.6">Isıl İşlem:</text>
<text x="6.7" y="206.7">D:\DATALAR\88_SNTR_SNELTRAY_HOLLANDA-8565-4\3219\</text>
</g>
</svg>
